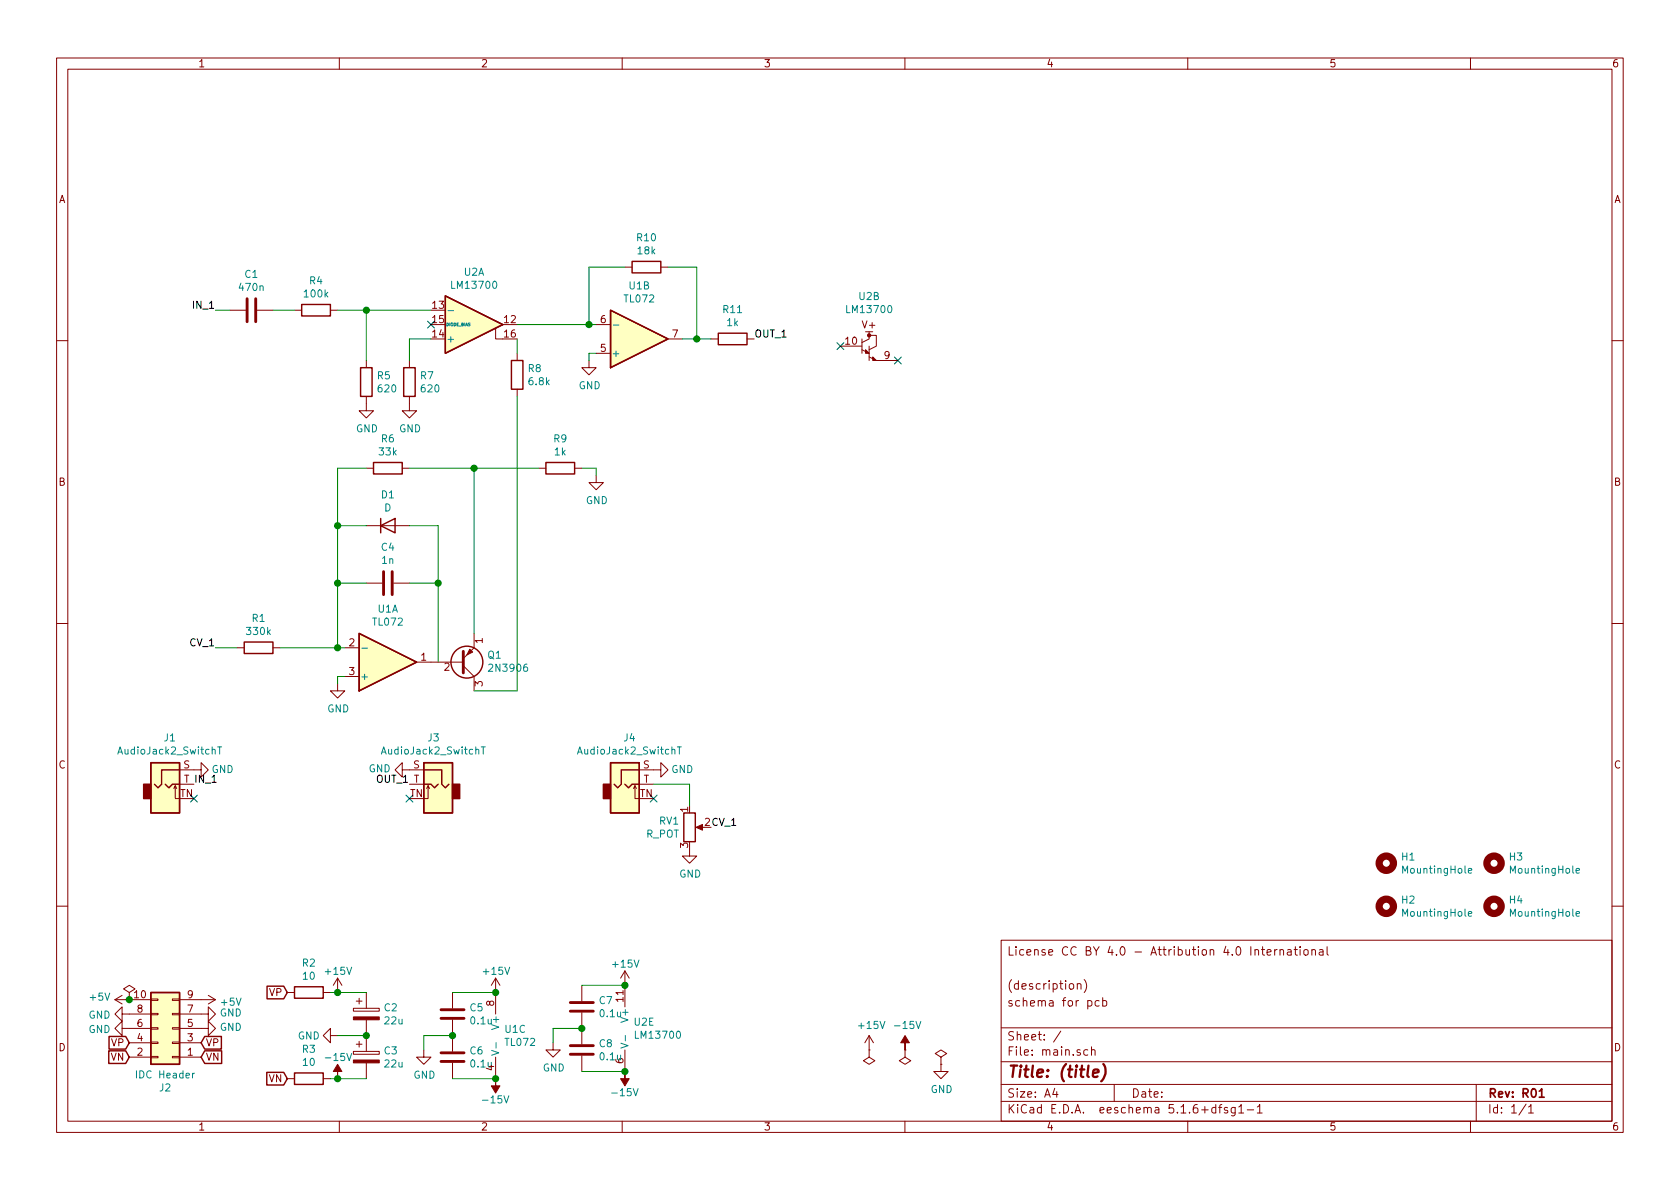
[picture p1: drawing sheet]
<svg xmlns="http://www.w3.org/2000/svg" width="297mm" height="210mm" viewBox="0 0 297 210" stroke-linecap="round" stroke-linejoin="round" font-family="sans-serif">
<g fill="none" stroke="#840000" stroke-width=".18">
<path d="M10 10.3h277v189.9h-277zM12 12.2h273v186.1h-273zM60 10.3v1.9M110 10.3v1.9M160 10.3v1.9M210 10.3v1.9M260 10.3v1.9M40.6 54.9h2.8M45.5 54.9h2.8M52.1 54.9h1.2M58.4 54.9h1.3M87.6 58v1.9h1.3"/>
<path d="M105.4 57.4h2.5M110.5 47.2h1.3M116.8 47.2h1.3M118.1 59.9h2.5M125.7 59.9h1.3M132.1 59.9h1.2M152.4 59.9v2.6M153.7 58.7v1.2l-1.3 .7M153.7 59.3h1.2v1.9l-1.2 .6M10 60.2h2M64.8 70.1v2.5h1.2l-1.2 1.3-1.3-1.3h1.3M64.8 63.7v1.3"/>
<path d="M72.4 70.1v2.5h1.3l-1.3 1.3-1.3-1.3h1.3M72.4 63.7v1.3M91.4 62.5v1.2M91.4 68.8v1.3M104.1 63.7v1.3h1.3l-1.3 1.3-1.2-1.3h1.2M105.4 62.5h2.5M148.6 61.2h3.8M152.4 61.8l1.3 .7M153.7 63.1l1.2 .6h3.8M153.7 61.2v2.5M285 60.2h2M64.8 82.8h1.2"/>
<path d="M64.8 93h7.6M71.1 82.8h1.3M95.2 82.8h1.3M101.6 82.8h1.3M105.4 84.1v1.2h1.3l-1.3 1.3-1.3-1.3h1.3M10 110.3h2M41.9 114.5h1.3M48.3 114.5h1.2M61 114.5h2.5M61 119.6h2.5M64.8 103.1h2.8M69.6 103.1h2.8"/>
<path d="M73.7 117.1h8.2M81.9 117.7l1.9 1.9v2.6M83.8 112v2.5l-1.9 2M285 110.3h2M30.7 139.4l.3-.5v2.3h.7M31 138.9l.2 .5M31.7 136.1h3.9v-1.2l1.2 1.2-1.2 1.3v-1.3M31.7 138.7h2.6M59.7 120.9v1.3h1.3l-1.3 1.2-1.3-1.2h1.3M71.1 136.1v1.3l-1.3-1.3 1.3-1.2v1.2h3.8M72.4 138.7h2.5M75.7 138.9l-.3 .5"/>
<path d="M75.9 139.4l-.2-.5v2.3h-.8M112 139.4l.3-.5v2.3h.7M112.3 138.9l.2 .5M113 136.1h3.8v-1.2l1.3 1.2-1.3 1.3v-1.3M113 138.7h2.6M121.9 150.1v1.3h1.3l-1.3 1.2-1.3-1.2h1.3M123.4 146.3h1.1M10 160.2h2M20.3 176.8l1.3 .7M20.3 176.8h6.4M21.6 179.3v-1.3l-1.3 1.3 1.3 1.3v-1.3h5.1M21.6 176l-1.3 .8"/>
<path d="M22.9 175.5l1-.6-1-.7-1.1 .7 1.1 .6v1.3M22.9 176.8h.1M26.7 176.7h1.2v.2h-1.2zM26.7 179.2h1.2v.2h-1.2zM30.5 176.7h1.2v.2h-1.2zM30.5 179.2h1.2v.2h-1.2zM31.7 179.3h5.1v-1.3l1.3 1.3-1.3 1.3v-1.3M31.7 176.8h6.4M36.8 176l1.3 .8M38.1 176.8l-1.3 .7M50.8 175.5h1.3M57.1 175.5h1.3"/>
<path d="M59.7 173l-.8 1.2M59.7 173v2.5M59.7 173l.8 1.2M62.5 178.3h4.6v.5h-4.6zM63 177h1M63.5 176.5v1M64.8 175.5v2.8M80 175.5v2.8M87.6 173l-.7 1.2M87.6 173v6.3M87.6 173l.8 1.2M102.9 174.2v2.8"/>
<path d="M102.9 179.1v5.6M110.5 171.7v6.3M110.5 171.7l-.8 1.3M110.5 171.7l.8 1.3M177 166.3h108v32h-108zM190.5 174.1l.1-.1a.37 .37 0 0 1 .5 .1v.8M190.5 173.9v1M191.7 173.2a1.71 1.71 0 0 1 0 2.3M192.3 177l.5-.1 .3 .3-.1 .6-.2 .1-.5-.1M194.3 177l-.4-.1-.3 .3 .1 .6 .2 .1 .4-.1M195 177l.4-.1 .3 .3-.1 .6-.2 .1-.4-.1M195 176.4v1.5"/>
<path d="M223 167.9h.6M223.2 167.4v1.3l.4 .2M224 168.4l.7-.1v-.3l-.5-.1-.2 .2 .1 .7h.6M225.4 167.9v1M225.8 167.9l-.4 .3M226.3 168l.2-.1 .4 .1v.9M226.3 167.9v1M227.7 168h.5l.1 .9M228.3 168.3h-.5l-.2 .2 .2 .4 .5-.1M228.8 167.9h.6M229 167.4v1.3l.4 .2M229.9 167.4v.2"/>
<path d="M229.9 167.9v1M230.6 168l.2-.1 .4 .1v.8l-.2 .1-.4-.1zM232 168l.2-.1 .3 .1 .1 .9M232 167.9v1M233.3 168h.6v.9M233.9 168.3h-.4l-.3 .2 .3 .4 .4-.1M234.6 167.4v1.3l.3 .2M285 160.2h2M21.6 181.9v-1.3l-1.3 1.3 1.3 1.2v-1.2h5.1M22.9 186.9h3.8M22.9 184.4h3.8M26.7 184.3h1.2v.2h-1.2z"/>
<path d="M26.7 186.8h1.2v.3h-1.2zM26.7 181.7h1.2v.3h-1.2zM30.5 184.3h1.2v.2h-1.2zM30.5 186.8h1.2v.3h-1.2zM30.5 181.7h1.2v.3h-1.2zM31.7 181.9h5.1v-1.3l1.3 1.3-1.3 1.2v-1.2M31.7 186.9h3.9M31.7 184.4h3.9M50.8 190.7h1.3M57.1 190.7h1.3M58.4 183.1v-1.2l-1.3 1.2 1.3 1.3v-1.3h1.3M60 198.3v1.9"/>
<path d="M62.5 185.9h4.6v.5h-4.6zM63 184.7h1M63.5 184.1v1.1M64.8 180.3v5.6M64.8 188v2.7M74.9 185.7v1.2h1.3l-1.3 1.3-1.2-1.3h1.2M80 180.3v5.6M80 188v2.7M87.6 186.9v3.8M97.8 184.4v1.3h1.3l-1.3 1.2-1.3-1.2h1.3M102.9 186.7v2.8M110 198.3v1.9"/>
<path d="M110.5 185.7v3.8M153.7 185.7v1.2l1 .7-1 .6-1-.6 1-.7M153.7 185.7h.1M153.7 183.1v2.6M153.7 183.1l-.8 1.3M153.7 183.1l.7 1.3M160 198.3v1.9M160 185.7v1.2l1 .7-1 .6-1-.6 1-.7M160 185.7h.1M166.4 186.9l1-.6-1-.6-1 .6 1 .6v1.3M166.4 188.2h.1M166.4 188.2v1.3h1.2l-1.2 1.2-1.3-1.2h1.3"/>
<path d="M177 194.8h108M177 191.8h108M177 187.8h108M177 181.8h108M186.5 192.5l-.4 1h1M186.8 193v1M187.6 182.3l-1.3 2M192.3 185.7l-.4-.1-.3 .3 .1 .6 .2 .1 .4-.1M193 185.7l.2-.1 .3 .1 .1 .9M193 185.1v1.5M197 191.8v3M210 198.3v1.9"/>
<path d="M215 195.9l-.5-.1-.3 .3 .1 .6 .2 .1 .5-.1M215 195.3v1.5M215.5 195.8h.5M216 195.3l-.3 .2v1.3M217 195.9l-.3-.1-.2 .2v.3l.5 .1v.3h-.5M218.4 195.8v1.2l-.3 .3h-.3M218.4 195.9l-.4-.1-.3 .3 .1 .6h.6M219 195.8l.5-.5v1.5M219 196.8h.9M220.5 196.3h1.2M222.3 195.8l.4-.5v1.5M222.3 196.8h.9"/>
<path d="M260 198.3v1.9M261 191.8v6.5M269.8 195.2l-1.2 2M270.3 195.8l.4-.5v1.5M270.3 196.8h.8"/>
</g>
<path d="M272.2 193l.4-.5v1.5M272.2 194h.8" fill="none" stroke="#840000" stroke-width=".3"/>
<path d="M193.3 189.8l.9-.2v-.4l-.6-.1-.3 .3v.9l.2 .1 .6-.1M195.1 188.2a2.31 2.31 0 0 1-.4 3" fill="none" stroke="#840000" stroke-width=".41"/>
<g fill="none" stroke="#008484" stroke-width=".18">
<path d="M79.2 54.9h1M108.4 57.5h1M64 114.6h1M38.5 132.1h.7M38.8 132.1v1.2M85.1 132.1h.7M85.4 132.1v1.2M119.8 132.1h.7M120.1 132.1v1.2M259.6 154l.6-.1v-.3h-.4l-.2 .1 .1 .7h.5M278.7 154l.6-.1-.1-.3h-.3l-.2 .1v.7h.5M259.6 161.6l.6-.1v-.3h-.4l-.2 .2 .1 .6h.5"/>
<path d="M278.7 161.6l.6-.1-.1-.3h-.3l-.2 .2v.6h.5M34.4 189.8l-.4 .2M86.9 185.7l1.3 .5-1.3 .4M87.7 184.4v.9M109.8 184.5l1.2 .4-1.2 .4M110.6 183.1v1"/>
</g>
<g fill="none" stroke="#840000" stroke-width=".25">
<path d="M53.3 53.8h5.1v2.1h-5.1zM78.7 52.3l10.2 5.1-10.2 5.1zM107.9 54.9l10.2 5-10.2 5.1zM111.8 46.2h5v2.1h-5zM127 58.9h5.1v2.1h-5.1zM63.8 65h2v5.1h-2zM71.4 65h2v5.1h-2zM90.4 63.7h2.1v5.1h-2.1zM66 81.8h5.1v2h-5.1zM67.3 93l2.5-1.3v2.5zM67.3 91.7v2.5M96.5 81.8h5.1v2h-5.1z"/>
<path d="M43.2 113.5h5.1v2.1h-5.1zM63.5 112l10.2 5.1-10.2 5.1zM26.7 134.9h5v8.9h-5zM29.2 138.7l.6 .6 .7-.6h1.2M31.7 136.1h-3.1v2.6l-.7 .6-.6-.6M74.9 134.9h5.1v8.9h-5.1zM74.9 138.7h1.3l.6 .6 .7-.6M74.9 136.1h3.2v2.6l.6 .6 .7-.6M107.9 134.9h5.1v8.9h-5.1zM110.5 138.7l.6 .6 .7-.6h1.2M113 136.1h-3.1v2.6l-.7 .6-.6-.6M120.9 143.8h2v5h-2z"/>
<path d="M26.7 175.5h5v12.7h-5zM47.2 174.4h3l.6 1.1-.6 1.1h-3zM52.1 174.5h5v2h-5zM19.2 185.8h3l.7 1.1-.7 1.2h-3zM19.3 183.3h2.9l.7 1.1-.7 1.1h-2.9zM36.2 183.3h2.9v2.2h-2.9l-.6-1.1zM36.2 185.8h3v2.3h-3l-.6-1.2zM47.2 189.6h3l.6 1.1-.6 1.2h-3zM52.1 189.7h5v2.1h-5z"/>
<circle cx="82.5" cy="117.1" r="2.82"/>
</g>
<g fill="#ffffc2" stroke="#ffffc2" stroke-width=".18">
<path d="M107.9 54.9l10.2 5-10.2 5.1z"/>
<path d="M63.5 112l10.2 5.1-10.2 5.1z"/>
<path d="M78.7 52.3l10.2 5.1-10.2 5.1z"/>
<path d="M107.9 134.9h5.1v8.9h-5.1z"/>
<path d="M26.7 175.5h5v12.7h-5z"/>
<path d="M26.7 134.9h5v8.9h-5z"/>
<path d="M74.9 134.9h5.1v8.9h-5.1z"/>
</g>
<g fill="none" stroke="#840000" stroke-width=".51">
<path d="M43.7 52.8v4.1M45.2 52.8v4.1M67.8 101.1v4.1M69.3 101.1v4.1M81.9 115.2v3.8M78 178.6h4M100.8 178.8h4.1M100.8 177.3h4.1M78 187.7h4M78 186.2h4M78 180.1h4M100.8 186.4h4.1"/>
<path d="M100.8 184.9h4.1"/>
</g>
<g fill="#840000" stroke="#840000" stroke-width=".25">
<path d="M106.7 138.7h1.2v2.5h-1.2z"/>
<path d="M25.4 138.7h1.3v2.5h-1.3z"/>
<path d="M80 138.7h1.3v2.5h-1.3z"/>
<circle cx="153.7" cy="59.3" r=".25"/>
</g>
<g fill="#840000" stroke="#840000" stroke-width=".18">
<path d="M153 61.8l.7 .7h-.7z"/>
<path d="M154.3 63.1l.6 .6h-.6z"/>
<path d="M87.6 190.7v1.3h.8l-.8 1.3-.7-1.3h.7z"/>
<path d="M110.5 189.5v1.2h.8l-.8 1.3-.8-1.3h.8z"/>
<path d="M83.1 114.8l.5 .5-1.1 .5z"/>
<path d="M123.1 146.3l1.1-.5v1z"/>
<path d="M59.7 188.2l.8 1.3h-.8v1.2v-1.2h-.8z"/>
<path d="M62.5 187.4h4.6v.6h-4.6z"/>
<path d="M62.5 179.8h4.6v.5h-4.6z"/>
<path d="M160 183.1l.8 1.3h-.8v1.3v-1.3h-.7z"/>
</g>
<g fill="none" stroke="#840000" stroke-width="1.3">
<circle cx="245.1" cy="152.6" r="1.27"/>
<circle cx="264.2" cy="152.6" r="1.27"/>
<circle cx="245.1" cy="160.3" r="1.27"/>
<circle cx="264.2" cy="160.3" r="1.27"/>
</g>
<g fill="none" stroke="#008400" stroke-width=".18">
<path d="M38.1 54.9h2.5M48.3 54.9h3.8M59.7 54.9h16.5M64.8 54.9v8.8M76.2 59.9h-3.8v3.8M91.4 59.9v2.6M91.4 57.4h14M110.5 47.2h-6.4v10.2M118.1 47.2h5.1v12.7M120.6 59.9h5.1M91.4 70.1v52.1h-7.6M105.4 62.5h-1.3v1.2"/>
<path d="M59.7 93h5.1M64.8 82.8h-5.1v31.7M72.4 93h5.1v24.1M72.4 82.8h22.8M83.8 82.8v29.2M102.9 82.8h2.5v1.3M38.1 114.5h3.8M49.5 114.5h11.5M59.7 103.1h5.1M61 119.6h-1.3v1.3M72.4 103.1h5.1M115.6 138.7h6.3v3.8"/>
<path d="M58.4 175.5h6.4M80 175.5h7.6M102.9 174.2h7.6M58.4 190.7h6.4M59.7 183.1h5.1M80 183.1h-5.1v2.6M80 190.7h7.6M102.9 181.9h-5.1v2.5M102.9 189.5h7.6"/>
</g>
<g fill="#008400" stroke="#008400" stroke-width=".25">
<circle cx="110.5" cy="189.5" r=".51"/>
<circle cx="110.5" cy="174.2" r=".51"/>
<circle cx="59.7" cy="175.5" r=".51"/>
<circle cx="87.6" cy="190.7" r=".51"/>
<circle cx="102.9" cy="181.9" r=".51"/>
<circle cx="59.7" cy="190.7" r=".51"/>
<circle cx="87.6" cy="175.5" r=".51"/>
<circle cx="80" cy="183.1" r=".51"/>
<circle cx="64.8" cy="54.9" r=".51"/>
<circle cx="83.8" cy="82.8" r=".51"/>
<circle cx="77.5" cy="103.1" r=".51"/>
<circle cx="59.7" cy="103.1" r=".51"/>
<circle cx="104.1" cy="57.4" r=".51"/>
<circle cx="59.7" cy="93" r=".51"/>
<circle cx="59.7" cy="114.5" r=".51"/>
<circle cx="64.8" cy="183.1" r=".51"/>
<circle cx="123.2" cy="59.9" r=".51"/>
<circle cx="22.9" cy="176.8" r=".51"/>
</g>
<path d="M75.6 56.8l1.2 1.2M76.8 56.8l-1.2 1.2M148 60.6l1.2 1.2M149.2 60.6l-1.2 1.2M158.1 63.1l1.3 1.3M159.4 63.1l-1.3 1.3M33.7 140.6l1.2 1.2M34.9 140.6l-1.2 1.2M71.8 140.6l1.2 1.2M73 140.6l-1.2 1.2M115 140.6l1.2 1.2M116.2 140.6l-1.2 1.2" fill="none" stroke="#000084" stroke-width=".18"/>
<text font-size="2.8" fill="#840000" x="178" y="190.5">Title: (title)</text>
<g font-size="2.1" fill="#840000">
<text x="178" y="169">License CC BY 4.0 - Attribution 4.0 International</text>
<text x="178" y="178">schema for pcb</text>
<text x="178" y="175">(description)</text>
<text x="178" y="184">Sheet: /</text>
<text x="178" y="186.7">File: main.sch</text>
<text x="178" y="196.9">KiCad E.D.A. eeschema 5.1.6+dfsg1-1</text>
<text x="178" y="194.1">Size: A4</text>
<text x="200" y="194.1">Date:</text>
<text x="263" y="194.1">Rev: R01</text>
<text x="263" y="196.9">Id: 1/1</text>
</g>
<g font-size="1.8" fill="#840000">
<text x="35" y="11.9">1</text>
<text x="85" y="11.9">2</text>
<text x="135" y="11.9">3</text>
<text x="185" y="11.9">4</text>
<text x="235" y="11.9">5</text>
<text x="285" y="11.9">6</text>
<text x="10.4" y="35.9">A</text>
<text x="285.4" y="35.9">A</text>
<text x="76.5" y="54.6">13</text>
<text x="76.5" y="59.7">14</text>
<text x="76.5" y="57.1">15</text>
<text x="89.2" y="57.1">12</text>
<text x="89.2" y="59.7">16</text>
<text x="106.2" y="57.1">6</text>
<text x="118.9" y="59.7">7</text>
<text x="152.6" y="58.1">V+</text>
<text x="106.2" y="62.2">5</text>
<text x="149.5" y="61">10</text>
<text x="156.4" y="63.5">9</text>
<text x="10.4" y="85.9">B</text>
<text x="285.4" y="85.9">B</text>
<text x="85.3" y="113.8" transform="rotate(-90 85.3 113.8)">1</text>
<text x="61.7" y="114.3">2</text>
<text x="61.7" y="119.4">3</text>
<text x="74.4" y="116.8">1</text>
<text x="78.6" y="118.6">2</text>
<text x="85.3" y="121.4" transform="rotate(-90 85.3 121.4)">3</text>
<text x="10.4" y="135.9">C</text>
<text x="32.4" y="135.9">S</text>
<text x="73.1" y="135.9">S</text>
<text x="113.7" y="135.9">S</text>
<text x="285.4" y="135.9">C</text>
<text x="31.9" y="141">TN</text>
<text x="72.5" y="141">TN</text>
<text x="113.1" y="141">TN</text>
<text x="113.8" y="138.4">T</text>
<text x="121.7" y="143.6" transform="rotate(-90 121.7 143.6)">1</text>
<text x="121.7" y="150" transform="rotate(-90 121.7 150)">3</text>
<text x="23.8" y="176.5">10</text>
<text x="24.3" y="179.1">8</text>
<text x="33.2" y="179.1">7</text>
<text x="33.2" y="176.5">9</text>
<text x="47.7" y="176.1">VP</text>
<text x="87.4" y="177.9" transform="rotate(-90 87.4 177.9)">8</text>
<text x="110.2" y="177.1" transform="rotate(-90 110.2 177.1)">11</text>
<text x="10.4" y="185.9">D</text>
<text x="19.7" y="185">VP</text>
<text x="24.3" y="184.1">4</text>
<text x="24.3" y="181.6">6</text>
<text x="33.2" y="184.1">3</text>
<text x="33.2" y="181.6">5</text>
<text x="36.3" y="185">VP</text>
<text x="285.4" y="185.9">D</text>
<text x="19.6" y="187.6">VN</text>
<text x="24.3" y="186.7">2</text>
<text x="33.2" y="186.7">1</text>
<text x="36.3" y="187.6">VN</text>
<text x="47.5" y="191.4">VN</text>
<text x="87.4" y="189.3" transform="rotate(-90 87.4 189.3)">4</text>
<text x="35" y="199.9">1</text>
<text x="85" y="199.9">2</text>
<text x="135" y="199.9">3</text>
<text x="185" y="199.9">4</text>
<text x="235" y="199.9">5</text>
<text x="285" y="199.9">6</text>
</g>
<g font-size="1.8" fill="#008484">
<text x="112.7" y="42.7">R10</text>
<text x="112.8" y="45">18k</text>
<text x="42.4" y="51.5">470n</text>
<text x="43.3" y="49.1">C1</text>
<text x="53.9" y="52.6">100k</text>
<text x="54.8" y="50.3">R4</text>
<text x="80.1" y="51.1">LM13700</text>
<text x="82.1" y="48.8">U2A</text>
<text x="110.5" y="53.5">TL072</text>
<text x="111.3" y="51.2">U1B</text>
<text x="151.9" y="53.1">U2B</text>
<text x="127.9" y="55.4">R11</text>
<text x="128.6" y="57.7">1k</text>
<text x="149.9" y="55.4">LM13700</text>
<text x="78.9" y="60.6">+</text>
<text x="93.4" y="65.8">R8</text>
<text x="108.1" y="63.1">+</text>
<text x="66.8" y="67.1">R5</text>
<text x="67" y="69.4">620</text>
<text x="74.4" y="67.1">R7</text>
<text x="74.6" y="69.4">620</text>
<text x="93.6" y="68.1">6.8k</text>
<text x="102.3" y="68.8">GND</text>
<text x="62.9" y="76.4">GND</text>
<text x="70.6" y="76.4">GND</text>
<text x="67.1" y="80.5">33k</text>
<text x="67.5" y="78.2">R6</text>
<text x="97.9" y="78.2">R9</text>
<text x="98.1" y="80.5">1k</text>
<text x="67.5" y="88.1">D1</text>
<text x="103.6" y="89.1">GND</text>
<text x="67.9" y="90.4">D</text>
<text x="67.5" y="97.4">C4</text>
<text x="67.6" y="99.7">1n</text>
<text x="43.8" y="112.3">330k</text>
<text x="44.6" y="110">R1</text>
<text x="66" y="110.6">TL072</text>
<text x="66.8" y="108.3">U1A</text>
<text x="86.3" y="116.5">Q1</text>
<text x="86.8" y="118.8">2N3906</text>
<text x="57.9" y="126">GND</text>
<text x="63.6" y="120.3">+</text>
<text x="29.1" y="131.1">J1</text>
<text x="75.7" y="131.1">J3</text>
<text x="110.3" y="131.1">J4</text>
<text x="21.2" y="133.4">AudioJack2_SwitchT</text>
<text x="37.4" y="136.7">GND</text>
<text x="65.2" y="136.6">GND</text>
<text x="67.8" y="133.4">AudioJack2_SwitchT</text>
<text x="102.5" y="133.4">AudioJack2_SwitchT</text>
<text x="118.7" y="136.7">GND</text>
<text x="114.2" y="148.1">R_POT</text>
<text x="116.6" y="145.8">RV1</text>
<text x="120.1" y="155.2">GND</text>
<text x="247.9" y="152.2">H1</text>
<text x="248.2" y="154.5">MountingHole</text>
<text x="266.9" y="152.2">H3</text>
<text x="267.3" y="154.5">MountingHole</text>
<text x="247.9" y="159.8">H2</text>
<text x="266.9" y="159.8">H4</text>
<text x="248.2" y="162.1">MountingHole</text>
<text x="267.3" y="162.1">MountingHole</text>
<text x="53.5" y="170.9">R2</text>
<text x="53.6" y="173.2">10</text>
<text x="57.7" y="172.4">+15V</text>
<text x="85.6" y="172.4">+15V</text>
<text x="108.5" y="171.1">+15V</text>
<text x="16" y="177">+5V</text>
<text x="38.9" y="179.8">GND</text>
<text x="39.2" y="177.8">+5V</text>
<text x="68" y="178.8">C2</text>
<text x="83.1" y="178.8">C5</text>
<text x="106" y="177.6">C7</text>
<text x="106.2" y="179.9">0.1u</text>
<text x="15.6" y="182.7">GND</text>
<text x="15.6" y="180.1">GND</text>
<text x="38.9" y="182.3">GND</text>
<text x="52.7" y="183.8">GND</text>
<text x="68.1" y="181.1">22u</text>
<text x="83.3" y="181.1">0.1u</text>
<text x="88.3" y="181.7" transform="rotate(-90 88.3 181.7)">V+</text>
<text x="89.3" y="182.6">U1C</text>
<text x="89.4" y="185">TL072</text>
<text x="106" y="185.2">C8</text>
<text x="111.1" y="180.4" transform="rotate(-90 111.1 180.4)">V+</text>
<text x="112.2" y="181.4">U2E</text>
<text x="112.6" y="183.7">LM13700</text>
<text x="152" y="182">+15V</text>
<text x="158.5" y="182">-15V</text>
<text x="24.4" y="190.7">IDC Header</text>
<text x="53.5" y="186.2">R3</text>
<text x="53.6" y="188.5">10</text>
<text x="57.9" y="187.6">-15V</text>
<text x="68" y="186.5">C3</text>
<text x="68.1" y="188.8">22u</text>
<text x="73.1" y="190.7">GND</text>
<text x="83.1" y="186.5">C6</text>
<text x="83.3" y="188.8">0.1u</text>
<text x="96" y="189.5">GND</text>
<text x="106.2" y="187.5">0.1u</text>
<text x="110.2" y="188.1" transform="rotate(-90 110.2 188.1)">6</text>
<text x="28.2" y="193">J2</text>
<text x="85.7" y="195.1">-15V</text>
<text x="108.6" y="193.8">-15V</text>
<text x="164.5" y="193.3">GND</text>
</g>
<g font-size="1.8">
<text x="34.4" y="54.6">IN_1</text>
<text x="133.3" y="59.7">OUT_1</text>
<text x="33.7" y="114.3">CV_1</text>
<text x="32.5" y="138.4">T IN_1</text>
<text x="66.7" y="138.4">OUT_1 T</text>
<text x="124.6" y="146">2CV_1</text>
</g>
<text font-size=".7" fill="#008484" x="78.9" y="57.7">DIODE_BIAS</text>
</svg>
